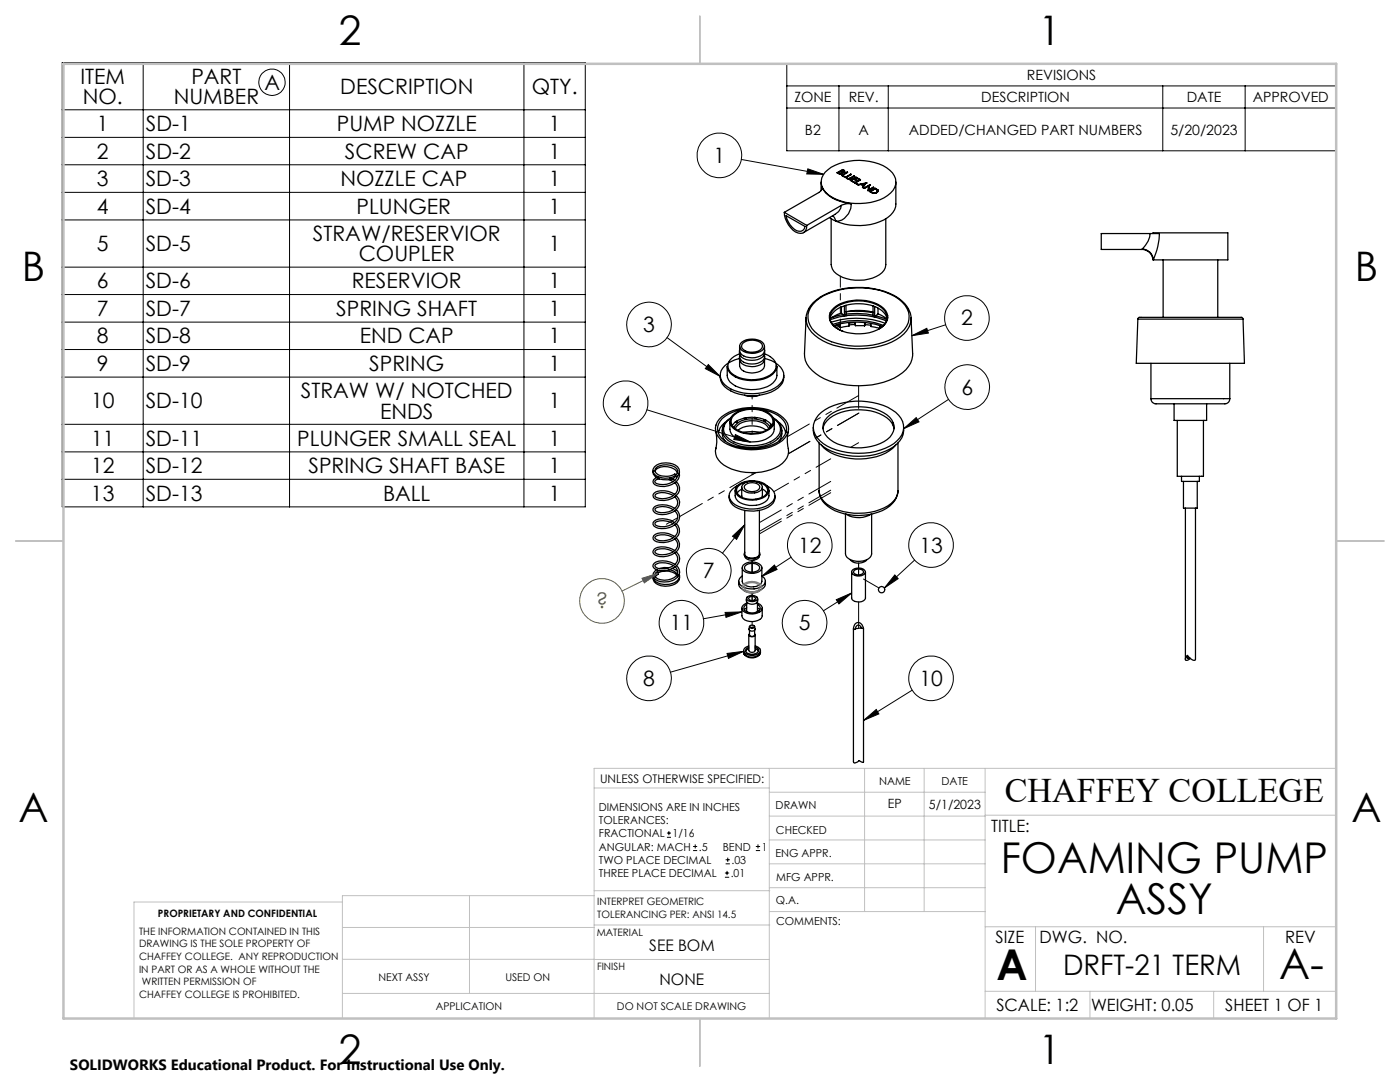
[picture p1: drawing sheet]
<svg xmlns="http://www.w3.org/2000/svg" width="279mm" height="216mm" viewBox="0 0 279 216" stroke-linecap="round" stroke-linejoin="round" font-family="sans-serif">
<g fill="none" stroke="#000" stroke-width=".25">
<path d="M163.9 36.3v1.7M164 37.3a.95 .95 0 0 1-.6 1.1l-6.9 4M164 37.3a6.1 6.1 0 0 0 4.8 3.2l1.1 .1M164 37.3v.3M164.7 34.4a10.3 10.3 0 0 1 9.8-2 5.8 5.8 0 0 1 4.2 3.2 3.2 3.2 0 0 1-1.6 3.4 11.3 11.3 0 0 1-11.7-.1 2.92 2.92 0 0 1-.7-4.5zM167.3 34.5l.4-.3 .3 .3-.1 .1M167.3 34.5l.1 .1M167.3 34.5h.1M167.4 34.6l.5 .1M167.4 34.5l.5 .1M167.4 34.5v.1M167.8 34.1l.4-.2 .2 .4"/>
<path d="M167.8 34.1l.1 .2M167.8 34.1l.1 .1M167.9 34.3h.5M167.9 34.2l.5 .1M167.9 34.2v.1M167.9 34.6v.1M168 34.6l-.1 .1M168 34.5v.1M168.1 34.4v.1M168.2 33.8l-1.2 .7a.65 .65 0 0 0 1.2 0l-.1-.1M168.2 33.8l.2 .1M168.2 35l.3 .3"/>
<path d="M168.2 33.8v.1M168.2 33.9l.2 .1M168.2 33.9l-1.1 .6M168.4 33.9l.2 .4-.5 .1M168.4 34l.2 .2M168.4 33.9v.1M168.4 34.3h.1M168.5 34.1l-.1 .2M168.9 35.3l-.1 .1M168.9 35.3h.1M169 35.4v.1M169 35.5l.1 .1"/>
<path d="M169.1 34.3l-1.1 .7 .6 .2-.4-.2M169.1 34.3l-.9 .7M169.1 34.4h.1M169.1 34.4l-1.1 .6M169.1 34.3v.1M169.1 35.6h.4M169.1 35.1l-.2 .2M169.1 35.6l.4 .1M169.1 35.2l-.2 .1M169.1 35.1v.1M169.1 35.6h.1M169.5 35.6v.1"/>
<path d="M169.7 35.5l-.2 .1M169.7 35.6l-.2 .1M169.7 35.5v.1M169.8 34.7l.1 .1-.9 .5 .1 .3M169.8 34.7l-.7 .4M169.8 34.8v.1M169.8 34.8l-.7 .4M169.8 34.7v.1M169.9 36l.5 .3M170.4 35.1l.1 .1a1.44 1.44 0 0 1-1.5 .4l-.2-.1 .1-.2M170.4 35.1l-.7 .4M170.4 35.2l-.7 .4"/>
<path d="M170.4 35.2h.1M170.4 35.1v.1M170.5 35.7l.5 .3-.1 .1-.6-.4-.4 .3M170.5 35.7l.4 .3M170.7 36.5l.4 .3M170.7 36.5l.5 .2-.1 .1M170.8 35.3l-1.1 .7 .6 .4 .1-.1-.5-.3M170.8 35.3l.6 .4-.1 .1-.5-.3-.3 .2M170.8 35.4l.6 .3M170.8 35.4l-1 .6M170.8 35.3v.1M171.7 35.8l-1 .7"/>
<path d="M171.7 35.8l-1.2 .7 .6 .3M171.7 35.9h.1M171.7 35.9l-1.1 .6M171.7 35.8v.1M172 36.8l.4 .3M172 36.8l.4 .2M172.3 37.1l-.1 .3M172.4 37v.1M172.6 36.6l-.2 .5M172.6 36.6l-.6 .2M172.6 36.6l-.2 .4M172.8 36.6l-1.6 .3"/>
<path d="M172.8 36.5h.1M172.8 36.5l-1.6 .3h.6l.5 .3M172.8 36.5l-.6 1-.1-.1 .2-.3M173.4 37.1l-.2 .9M173.5 36.9h.1M173.5 37h.1M173.5 36.9l-.1 1M173.5 36.9l-1.1 .6 .1 .1 .9-.5M173.5 37l-1 .6M173.5 36.9v.1M173.8 38.2l.9-.5 .4 .4-.2 .3M173.8 38.2l.1 .1"/>
<path d="M173.9 38.3l.3 .2M173.9 38.3h.1M174.2 38.5h.1M174.3 37.4h.1l-1.2 .6M174.3 37.4l-.9 .5M174.3 37.4h.1M174.7 37.6l-1.2 .6 .4 .2a.9 .9 0 0 0 1.4-.3l-.1-.2M174.7 37.6l.2 .1M174.7 37.6l-1.1 .6M174.7 37.6l.2 .2M174.7 37.6h.1M174.9 37.7l.3 .2"/>
<path d="M174.9 37.8l.3 .2M174.9 38.5h-.7M174.9 38.4l-.7 .1M174.9 37.7v.1M174.9 38.4v.1M175.1 38.2l-.2 .3M175.1 38.1v.1M175.2 38l.1 .2M175.2 37.9v.1M178.8 36.3v4.4a4.1 4.1 0 0 1-3.2 3.5 12 12 0 0 1-8.8-.1M156.5 42.4a4.7 4.7 0 0 0 2.8 4.1 1.31 1.31 0 0 0 1.7-1.5M156.5 42.4l4.5 2.6"/>
<path d="M156.9 43l3.8 2.2a1.19 1.19 0 0 1-.9 1 1.19 1.19 0 0 1-1.3-.4 4.5 4.5 0 0 1-1.6-2.8zM165.6 43.4l1.2 .7M165.9 43.6v9.2a3.1 3.1 0 0 0 2.3 2.6 8 8 0 0 0 7.8-1 2.13 2.13 0 0 0 .8-1.6v-9.2M166.2 43.1l.3 .4 .3 .6M167.9 41l-.1 .6-.4 .6-.8 .6-6.3 3.6M167.9 41l-6.9 4M169.9 40.6l-1.1 .1-.9 .3M169.9 40.6a3.2 3.2 0 0 1-3.1 3.5M227.9 49.8a2.44 2.44 0 0 1 2.3 2.1M228 49.7a2.23 2.23 0 0 1 2.2 2.2M228 49.7l-.1 .1M229.5 46.6h1.9a14.5 14.5 0 0 1-1.2 5.3"/>
<path d="M229.5 46.6a5.5 5.5 0 0 1-1.5 3.1M229.5 46.6h-9.7v3.2h8.1M230.1 46.6v-.1h14.9v5.4h-14.8M232.1 51.9v11.4M243 51.9v11.4M143.7 74.9v.4a3.2 3.2 0 0 0 2.1 2.7 9.7 9.7 0 0 0 9.5-.6 2.71 2.71 0 0 0 1.1-2.5M145.1 73.1a2.91 2.91 0 0 0 2.4 2.4 7.5 7.5 0 0 0 6.8-.9 1.93 1.93 0 0 0 .7-1.5 3.8 3.8 0 0 1-.3 2.9 6.5 6.5 0 0 1-6.5 1.5 4 4 0 0 1-3-2.2zM147.5 71.5a4.6 4.6 0 0 0-3.7 3.1 3.1 3.1 0 0 0 2 3 9.6 9.6 0 0 0 9.5-.6 2.49 2.49 0 0 0 0-4.2 5.5 5.5 0 0 0-2.7-1.3M147.6 69.8v.6l.2 .6M147.6 71.1v.6l.2 .5M147.6 69.1a1.79 1.79 0 0 0 1.9 2.2 2.45 2.45 0 0 0 3.1-1.3v-.9M147.6 71.9a2.08 2.08 0 0 0 .4 1.9 3.5 3.5 0 0 0 4.4-.3l.2-.5v-1.1"/>
<path d="M147.6 70.6a1.73 1.73 0 0 0 1.9 2 2.82 2.82 0 0 0 3-1.2l.1-.8M147.6 70.6a3.1 3.1 0 0 0-2.3 2.3 2.72 2.72 0 0 0 2.2 2.5 7.3 7.3 0 0 0 6.7-.9 1.93 1.93 0 0 0-.5-3.3l-1.2-.6M148.1 68.3a3.5 3.5 0 0 1 4.3 .3 1.25 1.25 0 0 1-1.2 1.7 3.4 3.4 0 0 1-3.4-.7 .93 .93 0 0 1 .3-1.3zM148.3 68.5a3 3 0 0 1 3.7 .1 1.16 1.16 0 0 1-1.2 1.6 2.63 2.63 0 0 1-2.7-.8v-.6zM148.6 78.8l.8 .3M149.4 79v.1M151.6 78.8l-1.3 .3h-.7v-.1M152.6 69.8a1.59 1.59 0 0 1-1.4 2l-.5 .1a2.93 2.93 0 0 1-2.9-.9M152.6 71.1a1.58 1.58 0 0 1-1.4 1.9 3.5 3.5 0 0 1-3.4-.8M160.9 63.4l-.4 7.2a4.7 4.7 0 0 0 2.3 3.9 16 16 0 0 0 12.4 2.1 9.4 9.4 0 0 0 6.6-4.2l.3-1.4-.3-7.6M161.4 61.6a4.3 4.3 0 0 0 2 5.9 15.9 15.9 0 0 0 16.3-.3 4.2 4.2 0 0 0 1.6-5.5M161.4 61.5a9 9 0 0 1 6.1-3.8 16 16 0 0 1 11.7 1.7 6.2 6.2 0 0 1 2.1 2.2"/>
<path d="M162.8 60.1a13.5 13.5 0 0 1 9.4-2.7 12.3 12.3 0 0 1 7.9 2.9 4 4 0 0 1-.9 6.6 15.5 15.5 0 0 1-15.2 .4 4.3 4.3 0 0 1-2.3-5.9zM165.9 64.3a16.2 16.2 0 0 1 10.8 .2M166.2 64.7a15.3 15.3 0 0 1 10.2 .2M166.4 61.5a8.4 8.4 0 0 1 10 0 2.35 2.35 0 0 1-.7 4 8.7 8.7 0 0 1-9.4-.5 2.25 2.25 0 0 1 .1-3.5zM166.4 65a15.2 15.2 0 0 1 9.7 .2M166.5 65.1l1.1-.3v.6M167.5 65.2l-.7 .1M167.5 64.8v.4M167.5 65.2l.1 .2M167.9 62.4l-1.4 .6-.9 .6a3.9 3.9 0 0 1 3.1-2.6 8.7 8.7 0 0 1 7.3 1 2.55 2.55 0 0 1 1 1.6l-1.8-1M167.9 61.2v1.2M167.9 62.4l.6 .7"/>
<path d="M168.2 62.8l-2.1 .5M168.5 63.1l-1 .1-1.8 .6M168.5 61v2.1M168.8 62.7a15.6 15.6 0 0 1 5.4 .2M168.8 60.9v2.1l-.3 .1M168.9 63a14.8 14.8 0 0 1 8 1.1M170.7 64.7l-1.3 .1M170.7 64.4v.3M170.7 64.7v.3M170.7 65h1.8M170.7 65v-.6l-1.3 .1v.6l-1.8 .3M172.5 64.4v.6"/>
<path d="M172.6 64.8l1.2 .1M172.6 64.4v.4M172.6 64.8l-.1 .2M173.8 64.6v.6l1.8 .3M174.2 62.3a12.2 12.2 0 0 0-5.4-.1 17.6 17.6 0 0 1 5.4 .2M174.2 61.1v2l.4 .2M174.6 61.2v2.1M174.8 63l2.2 .8M175.2 61.5v1.1M175.2 62.6l-.6 .7M175.4 65.7a2.37 2.37 0 0 0 .6-4.2 8.3 8.3 0 0 0-9.3 0 2.28 2.28 0 0 0 .2 3.9l1.4 .7M175.5 65l.1 .5"/>
<path d="M175.8 65v.3M175.8 65.3h.1M175.8 65.3l-.2 .2M227.1 63.7l.2-.4h20.5l.3 .4M227.1 63.7l-.3 8.8h21.6l-.3-8.8M227.1 63.7h21M229.7 79.6a1.17 1.17 0 0 0 1.5 1h12.3a1.49 1.49 0 0 0 1.9-.7v-.3M229.7 79.6h15.7M229.7 72.5v7.1M245.4 72.5v7.1M130.4 94h-.1a1.82 1.82 0 0 0 2 1.7l1.6-.1 .6-.2 .3-.5 .1 .3a1.44 1.44 0 0 0 .6-1.6 1.44 1.44 0 0 0-1.3-1 3.6 3.6 0 0 0-3.6 .6 1.24 1.24 0 0 0-.2 1.3 1.24 1.24 0 0 0 1.1 .7 3.6 3.6 0 0 0 3.4-.3l-.3-.3M130.7 94.1a1.2 1.2 0 0 1 1.1-.9 2.9 2.9 0 0 1 3.4 1.2"/>
<path d="M133.5 95.7l.8 .4M133.6 95.4l1.1 .4M134.6 96.3a1.46 1.46 0 0 1-.1 2.5 3.3 3.3 0 0 1-3.8 .2l.1-.3a3.2 3.2 0 0 1 3.5 .2M134.7 94.6a3.5 3.5 0 0 1-3.8-.3 .78 .78 0 0 1 .3-1.2 3.5 3.5 0 0 1 3.9 .5 .83 .83 0 0 1-.3 1.2M134.7 99.1a1.56 1.56 0 0 1 .5 1.6 1.56 1.56 0 0 1-1.1 1.2 3.2 3.2 0 0 1-3.3 0l-.1-.3a3.2 3.2 0 0 1 3.6 .1M134.9 98.9a1.76 1.76 0 0 1-.1 2.9 4 4 0 0 1-4.2 .5l-.2-.4a.75 .75 0 0 1 .5-.9 4.1 4.1 0 0 1 3.8 .5M135 96.1a1.95 1.95 0 0 1-.8 3.3 3.4 3.4 0 0 1-3.8-.1 .86 .86 0 0 1 .8-1.3 4.3 4.3 0 0 1 3.5 .6M135.2 94.9a3.1 3.1 0 0 1-4 1.7l-.5-.3v-.2a.96 .96 0 0 1 .9-.5M135.6 94.3a2.27 2.27 0 0 1-2.1 2.6 3.2 3.2 0 0 1-3.1-.5 .94 .94 0 0 1 1.1-1.2M142.8 86.1l.1 .2a7.2 7.2 0 0 1-.1 3.3M142.9 89.4a3.3 3.3 0 0 0 2.3 3.8 11 11 0 0 0 10.9-.7 2.95 2.95 0 0 0 1.2-3M143.5 83.7a10.2 10.2 0 0 1 9.8-2 5.5 5.5 0 0 1 4 3.4 3.3 3.3 0 0 1-1.8 3.3 10.9 10.9 0 0 1-11.7-.7 2.82 2.82 0 0 1-.3-4z"/>
<path d="M144.1 85.8a2.76 2.76 0 0 0 .6 2.2M144.7 84.3h-.1a3 3 0 0 0-1.2 2.2M145.5 98.9a2.73 2.73 0 0 0 2.5 2.8 6.6 6.6 0 0 0 6.3-1.3 2.01 2.01 0 0 0 .4-1.5M145.7 84.1a3.9 3.9 0 0 0 .3 2.5 5.9 5.9 0 0 0 6.1 1.3 2.98 2.98 0 0 0 2.4-3.8M145.8 83.5a2.33 2.33 0 0 0-.3 4.1 8.4 8.4 0 0 0 9.4-.2 2.29 2.29 0 0 0-.5-3.9M145.9 83.3a3.4 3.4 0 0 0-1.6 1.9M146.3 82.8a6.5 6.5 0 0 1 7.5-.1 1.74 1.74 0 0 1-.4 3.1 6.3 6.3 0 0 1-7.4-.7 1.67 1.67 0 0 1 .3-2.3zM146.5 82.8a6 6 0 0 1 7.3 .1 1.75 1.75 0 0 1-.9 3 5.8 5.8 0 0 1-6.7-.9 1.57 1.57 0 0 1 .3-2.2zM146.5 85.3a3.2 3.2 0 0 1 2.9-1.7 4.8 4.8 0 0 1 4.1 1.4l.2 .3M146.7 97.9a2.25 2.25 0 0 0 2.1 2.8 4.1 4.1 0 0 0 4.5-1.3l.2-.3v-1.2M146.8 84.2l-.7 .7M146.9 84.1v.2"/>
<path d="M147 84.1l-.2 .1M147 84.2h.1M147 84.1h.2l-.3 .2-.1-.1M147 84.2v.1M147.1 96.9a4.9 4.9 0 0 1 5.8-.1 1.35 1.35 0 0 1-.2 2.3 5.1 5.1 0 0 1-5.5-.2 1.31 1.31 0 0 1-.1-2zM147.1 96.9a2.04 2.04 0 0 0-1.2 3 5.9 5.9 0 0 0 6.1 1.4 3.3 3.3 0 0 0 2.7-2.2 2.54 2.54 0 0 0-1.7-2.2M147.2 85.9a4.9 4.9 0 0 1 5.7 0M148 97.6l-.9 .8M148 97.2l.1 2M148.3 86.3l2.2-.2 1.4 .2M148.4 96.5a2.82 2.82 0 0 1 3.6 .3 1.04 1.04 0 0 1-.9 1.4 2.66 2.66 0 0 1-3-.8l-.1-.3zM148.5 83.5l-1.5 .6"/>
<path d="M148.6 96.9a2.08 2.08 0 0 1 3 .1 1.19 1.19 0 0 1-1.6 1.1 1.38 1.38 0 0 1-1.5-.9zM148.8 83.4v.1M148.8 83.4l-.3 .1M148.8 83.4l.1 .1h-.4M149.1 81.6a7.7 7.7 0 0 0-5.4 2.4 2.59 2.59 0 0 0 .8 3.9 10.3 10.3 0 0 0 11.3-.1 2.66 2.66 0 0 0 .1-4.4 8.5 8.5 0 0 0-4.8-1.8M149.2 96.1l-.2 .1a2.04 2.04 0 0 0-2 1.8 3.3 3.3 0 0 0 3.8 1.6 2.31 2.31 0 0 0 2.4-1.7 2.26 2.26 0 0 0-2.2-1.8M150.6 83.3h.4M150.6 83.3l-1.8 .1M150.6 83.3v.1l.4 .1v-.2M150.6 83.3v.1M151 83.3l1.6 .4M152.2 97.6l.9 .8"/>
<path d="M152.2 97.2l-.1 2M152.6 83.7l.3 .2M152.6 83.7l-.1 .2 .3 .1 .1-.1M152.7 83.8v.2M152.9 83.9l1.1 .9M153.4 85.5a3.5 3.5 0 0 0-3.8-1.5 2.98 2.98 0 0 0-2.8 1.6M154 84.8l.1 .1M154 84.8h-.3l.1 .2h.2M154 84.9v.1M154 84.9l-.2 .1M154.2 83.3l1.1 .9M155.4 84.3a2.49 2.49 0 0 1-1.2 4 9 9 0 0 1-9-.5 2.44 2.44 0 0 1-1-2.5"/>
<path d="M155.5 84.3a3.2 3.2 0 0 1 1.3 2.2M156 85.8l-.1 1.3-.4 .9M157.3 86.1a6.2 6.2 0 0 0 0 3.4M162.3 85.3a4.4 4.4 0 0 0 2.8 4.3 14.1 14.1 0 0 0 13.3-.5 4 4 0 0 0 1.9-3.8M163.3 82.8a12.1 12.1 0 0 1 9.8-2.6 9 9 0 0 1 6.7 3.3 3.4 3.4 0 0 1-.8 4.4 12.6 12.6 0 0 1-11 2.2 6.9 6.9 0 0 1-5.6-4 3.3 3.3 0 0 1 .9-3.3zM163.5 97.9a4.5 4.5 0 0 0 3.2 4 11.6 11.6 0 0 0 10.9-.9 4 4 0 0 0 1.6-3M163.5 88.4v9.5a3.8 3.8 0 0 0 2.2 3.1 12 12 0 0 0 12.2-.6 3.3 3.3 0 0 0 1.3-2.4M163.9 88.8a9.3 9.3 0 0 0 6.8 2.8 10.1 10.1 0 0 0 8-2.7l.1-.1M164.3 85.5a4.5 4.5 0 0 1 3.6-3.2 10.5 10.5 0 0 1 9.7 1.6l.4 .5 .4 1.1M165.1 83.3a10 10 0 0 1 8.7-1.9 6.2 6.2 0 0 1 4.5 2.9 3 3 0 0 1-1.9 3.8 10.7 10.7 0 0 1-10.7-.4 2.76 2.76 0 0 1-.6-4.4zM179.2 88.4v9.6M234.3 80.6v3.3h6.5v-3.3"/>
<path d="M234.9 83.9v11.1h5.3v-11.1M235.8 95v1.1h3.6v-1.1M236.2 96.1v5.3h2.7v-5.3M130.7 114.9a2.4 2.4 0 0 1 2.8-.9 1.95 1.95 0 0 1 1.7 1.1M131.2 114.3l.1 .3-.6 .6M133.5 113.3l-1-.1-.9 .3M133.6 113.7a2.11 2.11 0 0 1 1.5 .9M134.2 113.4l1 .7M134.7 102a1.51 1.51 0 0 1 .5 1.5 1.51 1.51 0 0 1-1.1 1.1 3.2 3.2 0 0 1-3.3 .1l-.1-.2a.87 .87 0 0 1 1-.6 4.2 4.2 0 0 1 2.6 .6M134.7 104.7a1.51 1.51 0 0 1-.4 2.7 3.2 3.2 0 0 1-3.5 .1l-.1-.2a1.22 1.22 0 0 1 1.2-.6 3.5 3.5 0 0 1 2.4 .6M134.7 107.5a1.55 1.55 0 0 1 .5 1.6 1.55 1.55 0 0 1-1.1 1.2 3.2 3.2 0 0 1-3.4-.1v-.1a1.11 1.11 0 0 1 1.3-.6 3.8 3.8 0 0 1 2.3 .6M134.7 110.3a1.53 1.53 0 0 1 .5 1.6 1.53 1.53 0 0 1-1.1 1.2 3.2 3.2 0 0 1-3.3 0l-.1-.2a.84 .84 0 0 1 .9-.6 4.4 4.4 0 0 1 2.8 .6"/>
<path d="M134.7 113.1a1.24 1.24 0 0 1-.2 2.2 3.2 3.2 0 0 1-3.7-.2 .88 .88 0 0 1 .9-1.3M134.9 110.1a1.87 1.87 0 0 1 .7 1.9 1.87 1.87 0 0 1-1.4 1.4 3.8 3.8 0 0 1-3.6 .1l-.3-.4a1.02 1.02 0 0 1 1.1-1.1 4.6 4.6 0 0 1 3.3 .6M134.9 104.5a1.87 1.87 0 0 1-.4 3.1 4.1 4.1 0 0 1-3.9 .3l-.2-.3a.91 .91 0 0 1 .8-1.2 4.2 4.2 0 0 1 3.5 .7M134.9 101.7a1.8 1.8 0 0 1-.3 3.1 3.8 3.8 0 0 1-4.1 .2l-.2-.4a1.13 1.13 0 0 1 1.2-1 4.2 4.2 0 0 1 3.1 .7M135 107.3a1.99 1.99 0 0 1-.9 3.4 3.2 3.2 0 0 1-3.7-.2l-.1-.3a1.02 1.02 0 0 1 1-1 4.4 4.4 0 0 1 3.4 .7M135 112.9a1.61 1.61 0 0 1-.4 2.7 3.6 3.6 0 0 1-4.1-.3 1.13 1.13 0 0 1 .6-1.6M135.5 114.6a1.45 1.45 0 0 1-1.3 1.8 3.4 3.4 0 0 1-3.7-.7l-.1-.7M135.6 115.1a1.92 1.92 0 0 1-2 1.8 2.66 2.66 0 0 1-3.3-1.4l.1-.3M147.4 116a1.55 1.55 0 0 0 1.3 1.9 3.5 3.5 0 0 0 4-1l.1-.9M148.1 113.3v2.7a1.12 1.12 0 0 0 1.2 1 2.46 2.46 0 0 0 2.6-.7l.1-3M148.1 114.9a1.15 1.15 0 0 0-.7 1.1 1.15 1.15 0 0 0 .8 1.1 3.6 3.6 0 0 0 4.5-.8 1.16 1.16 0 0 0-.7-1.4M148.3 112.8a2.66 2.66 0 0 1 3.7 .2 1.09 1.09 0 0 1-1.1 1.3 2.64 2.64 0 0 1-2.7-.6l-.1-.3z"/>
<path d="M148.3 117.7a2.95 2.95 0 0 0 3.5 0M148.5 110.7a1.59 1.59 0 0 0 2.4 1 1.04 1.04 0 0 0 .8-1M148.6 101.8v8.7a1.41 1.41 0 0 0 2.1 .8 .9 .9 0 0 0 .9-.8v-8.7M148.6 110.2a.66 .66 0 0 0 .1 .8 1.94 1.94 0 0 0 3-.4l-.1-.4M148.7 112.9a2.02 2.02 0 0 1 2.9 .2 1.3 1.3 0 0 1-1.7 1.1 1.15 1.15 0 0 1-1.3-1.1zM149.2 119.1a.9 .9 0 0 0-.2 1.1 .9 .9 0 0 0 1 .4 .93 .93 0 0 0 1.1-.4 .93 .93 0 0 0-.1-1.1M149.2 119.1a1.64 1.64 0 0 1 1.9 .1l.1 .2a1.2 1.2 0 0 1-1.1 .7 1.2 1.2 0 0 1-1.1-.8zM149.5 119.2l.8-.2 .5 .4a.7 .7 0 0 1-.7 .4 .7 .7 0 0 1-.7-.5zM168.7 102.6v7.9a2.18 2.18 0 0 0 2.3 1.5 2.98 2.98 0 0 0 2.8-1.1l.2-.3v-8M168.8 102.6a4.8 4.8 0 0 0 5 0M169.7 111.7a2.37 2.37 0 0 0 3.3 0M170 114.1v5.2a1.21 1.21 0 0 0 1.5 .8 1.16 1.16 0 0 0 1.2-.8v-5.2"/>
<path d="M170.2 113.7a1.59 1.59 0 0 1 2.5 .5 1.78 1.78 0 0 1-2.7 .2v-.5zM170.5 113.8a1.35 1.35 0 0 1 1.8 .2v.2a1.12 1.12 0 0 1-1.9-.1zM236.6 101.4v30.2M238.6 101.4v30.2a.47 .47 0 0 1-.8 0l-.8-.8a.69 .69 0 0 0-.3 1l.3-.1 .6-.3M148.1 121.4v1.5a1.78 1.78 0 0 0 2.1 1.1 1.76 1.76 0 0 0 1.9-1.1v-1.5M148.4 130.1a1.81 1.81 0 0 0 3.1 .7l.3-.7M148.4 130.1a1.43 1.43 0 0 0 1.7 1 1.42 1.42 0 0 0 1.7-1M148.4 129.8v.3M149 120.6a.76 .76 0 0 0-.6 .8 .76 .76 0 0 0 .7 .7 2.04 2.04 0 0 0 2.6-.6 .85 .85 0 0 0-.5-.9M149 120.3a.96 .96 0 0 0-.9 .8 .96 .96 0 0 0 .6 1.1 2.95 2.95 0 0 0 3.2-.4 1.01 1.01 0 0 0-.7-1.5M149 121.3l-.4 .4M149 120.1v2"/>
<path d="M149.4 126.7v3.1a.71 .71 0 0 0 1.3 0v-3.1M149.4 129.2l-.6 .4v.3a1.6 1.6 0 0 0 2.5 .1 .71 .71 0 0 0-.6-.8M149.4 128.9a.85 .85 0 0 0-.9 .6 .85 .85 0 0 0 .5 1 2.18 2.18 0 0 0 2.7-.5 .99 .99 0 0 0-1-1.1M149.4 129.5l-.6 .5M149.6 125a.55 .55 0 0 0 .5 .3 .55 .55 0 0 0 .5-.3l.1 .5a.66 .66 0 0 1-.6 .4 .66 .66 0 0 1-.6-.4zM149.6 125.8v.9a.57 .57 0 0 0 .5 .3 .57 .57 0 0 0 .5-.3v-.9M149.6 126.5h-.1a.58 .58 0 0 0 .6 .6 .58 .58 0 0 0 .6-.6h-.1M149.6 124.9a.48 .48 0 0 1 .6-.2 .48 .48 0 0 1 .3 .4 .48 .48 0 0 1-.5 .2 .48 .48 0 0 1-.4-.4zM150.7 129.5l.7 .5M151.2 121.3l.4 .4M151.2 120.1v2M151.8 129.8v.3"/>
<path d="M170.3 125.5l.1 26.6a.7 .7 0 0 0 1-.3l.7 .3h.2v-26.6a2.32 2.32 0 0 0-1.9 .2 .98 .98 0 0 1 .3-1.2 .98 .98 0 0 1 1.2 0l.4 1M171.9 125.3a.62 .62 0 0 0-.7-.6 .62 .62 0 0 0-.5 .9M237.1 130.9l-.1 .5 .4-.1"/>
<circle cx="175.9" cy="117.7" r=".62"/>
</g>
<path d="M150.1 86.5v-7.4" fill="none" stroke="#000" stroke-width=".2" stroke-dasharray="6.3 1.3 1.3 1.3 1.3 1.3" stroke-dashoffset="5.8"/>
<path d="M171.4 78.9l-14.2 8.2M165.8 98.3l-14.2 8.2M165.8 97.8l-14.2 8.2M165.8 96.1l-14.2 8.2" fill="none" stroke="#000" stroke-width=".2" stroke-dasharray="6.3 1.3 1.3 1.3 1.3 1.3" stroke-dashoffset="1.3"/>
<g fill="none" stroke="#000" stroke-width=".2" stroke-dasharray="6.3 1.3 1.3 1.3 1.3 1.3">
<path d="M150.1 94.7v-.4M150.9 94.3l-.8 .4M150.9 94.3l-.7 .4M171.4 88.3l-1.6 .9M171.4 81.5v-4.5M135.2 103.3l-2.2 1.3M150.1 111.8v2.3M150.1 118.3v1.5M171.3 112.4v2.3M171.4 112.4v2.3M172.3 115.5l3.1 1.8M150.1 124v1"/>
<path d="M171.4 120.1v5.3"/>
</g>
<path d="M171.4 82.4l-14 8.1" fill="none" stroke="#000" stroke-width=".2" stroke-dasharray="6.3 1.3 1.3 1.3 1.3 1.3" stroke-dashoffset="1.4"/>
<path d="M165.8 91.6l-11.4 6.5" fill="none" stroke="#000" stroke-width=".2" stroke-dasharray="6.3 1.3 1.3 1.3 1.3 1.3" stroke-dashoffset="3"/>
<path d="M150.2 94.7l-14.6 8.4" fill="none" stroke="#000" stroke-width=".2" stroke-dasharray="6.3 1.3 1.3 1.3 1.3 1.3" stroke-dashoffset="1.1"/>
<path d="M167.7 65.9v-10.8" fill="none" stroke="#000" stroke-width=".2" stroke-dasharray="6.3 1.3 1.3 1.3 1.3 1.3" stroke-dashoffset="4.1"/>
<g fill="none" stroke="#000" stroke-width=".2">
<path d="M12.4 12.5h104.4v88.6h-104.4zM28.6 12.5v88.6M57.8 12.5v88.6M104.6 12.5v88.6M157 12.7h109.7v17.4h-109.7zM157 17.1h109.7M167.4 17.1v13M177.3 17.1v13M232.1 17.1v13M248.5 17.1v13M12.4 21.9h104.4M12.4 27.4h104.4"/>
<path d="M12.4 32.9h104.4M12.4 38.4h104.4M148 31.8l16.4 3M157 21.6h109.7M161.2 33.7l3.2 1.1-3.4-.1zM12.4 43.9h104.4M12.4 53.3h104.4M12.4 58.8h104.4M12.4 64.3h104.4M12.4 69.7h104.4M12.4 75.2h104.4M133.1 67.4l10.6 7.7"/>
<path d="M141.4 72.7l2.3 2.4-2.9-1.5zM182 67l3-1.5 .3 1zM188.7 64.8l-6.7 2.2M189.3 79.7l-9 5.8M12.4 84.7h104.4M12.4 90.2h104.4M12.4 95.6h104.4M129.1 81.8l20.7 6.4M146.8 86.7l3 1.5-3.4-.5zM180.3 85.5l2.5-2.2 .6 .9zM146.2 107l2.4-2.3-1.6 2.9zM148.6 104.7l-4.4 5.7"/>
<path d="M152 115l2.6-2.3 .5 .9zM157.9 111.2l-5.9 3.8M166.9 119.7l3.1-1.4-2.6 2.2zM170 118.3l-5.7 3.6M178.6 114.7l.6 .8-2.7 1.8zM182.5 111.8l-6 5.5M144.7 122.2l3.4-.1-3.2 1.1zM145.1 130.4l3.3-.4-3 1.4zM148.1 122.1l-7.7 1.4M148.4 130l-14.6 4.1M182 137.7l-9.7 6.1M172.3 143.8l2.6-2.2 .5 .9z"/>
<path d="M133.1 167.1h.8M133.1 166.2h.8M133.5 165.8v.9M138.3 169.7h.8M138.3 168.9h.8M138.7 168.5v.8M144.7 175h.8M144.7 174.2h.8M144.8 172.4h.9M144.8 171.6h.9M145.1 173.8v.8M145.2 171.1v.9"/>
<path d="M150.8 169.7h.9M150.8 168.9h.9M151.3 168.5v.8"/>
<circle cx="54.3" cy="16.4" r="2.63"/>
<circle cx="143.6" cy="31" r="4.4"/>
<circle cx="129.5" cy="64.7" r="4.5"/>
<circle cx="193" cy="63.5" r="4.5"/>
<circle cx="193" cy="77.2" r="4.5"/>
<circle cx="124.9" cy="80.5" r="4.4"/>
<circle cx="141.5" cy="113.9" r="4.5"/>
<circle cx="161.6" cy="108.8" r="4.5"/>
<circle cx="185.8" cy="108.8" r="4.4"/>
<circle cx="129.5" cy="135.4" r="4.4"/>
<circle cx="136" cy="124.3" r="4.5"/>
<circle cx="160.6" cy="124.3" r="4.5"/>
<circle cx="185.8" cy="135.4" r="4.4"/>
</g>
<g fill="none" stroke="#808000" stroke-width=".2">
<path d="M128.1 115.4l3.2-1-2.7 1.9zM131.3 114.4l-7.2 3.5"/>
<circle cx="120.1" cy="119.9" r="4.4"/>
</g>
<path d="M148.4 116.5a2.81 2.81 0 0 1 3.5 .3 1.01 1.01 0 0 1-.9 1.4 2.27 2.27 0 0 1-2.9-.9l.1-.5zM148.7 116.7a2.14 2.14 0 0 1 3 .3v.1a1.61 1.61 0 0 1-2.3 .9l-.4-.2a.66 .66 0 0 1-.3-1.1z" fill="none" stroke="#808080" stroke-width=".25"/>
<g fill="none" stroke="#c0c0c0" stroke-width=".2">
<path d="M118.6 157.2h34.9M153.5 153.3v49.9M153.5 158.1h43.1M172.5 153.3v28.6M184.4 153.3v28.6M196.6 153.3v49.9M266.7 153.3h-148.1v49.9M68.3 180h-41.6v23.2M93.7 178.7v19.5M118.6 178.7h-50.3v24.5M118.6 177.7h35M153.5 167.6h43.1"/>
<path d="M153.5 162.8h43.1M153.5 172.4h43.1M153.5 177.1h43.1M196.6 162.7h70.1M68.3 198.2h85.2M68.3 191.4l85.2 .1M68.3 185.1h50.3M118.6 184.6h35M153.6 181.9h43M196.6 197.8h70.1M196.6 184.9h70.1M206.7 184.9v12.9"/>
<path d="M217.5 197.8v5.4M242.2 197.8v5.4M252.2 184.9v12.9"/>
</g>
<path d="M139.7 3.2v9.5M3.1 107.9h9.6M266.7 107.9h9.5M139.7 203.2v9.6" fill="none" stroke="#c0c0c0" stroke-width=".25"/>
<path d="M12.7 12.7h254v190.5h-254z" fill="none" stroke="#c0c0c0" stroke-width=".5"/>
<path d="M161.2 33.7l3.2 1.1-3.4-.1zM182 67l3-1.5 .3 1zM180.3 85.5l2.5-2.2 .6 .9zM152 115l2.6-2.3 .5 .9zM178.6 114.7l.6 .8-2.7 1.8zM166.9 119.7l3.1-1.4-2.6 2.2zM144.7 122.2l3.4-.1-3.2 1.1zM172.3 143.8l2.6-2.2 .5 .9zM145.1 130.4l3.3-.4-3 1.4zM146.2 107l2.4-2.3-1.6 2.9zM146.8 86.7l3 1.5-3.4-.5zM141.4 72.7l2.3 2.4-2.9-1.5z" fill="#000"/>
<path d="M128.1 115.4l3.2-1-2.7 1.9z" fill="#808000"/>
<g font-size="8.5">
<text x="199.7" y="174.2">FOAMING PUMP</text>
<text x="222.7" y="182.3">ASSY</text>
<text x="198.9" y="195.5">A</text>
<text x="255.3" y="195.4">A-</text>
</g>
<g font-size="8.1">
<text x="67.6" y="8.9">2</text>
<text x="207.3" y="8.9">1</text>
<text x="4.4" y="56.2">B</text>
<text x="270.4" y="56.2">B</text>
<text x="3.7" y="164.1">A</text>
<text x="269.7" y="164.1">A</text>
<text x="67.6" y="212.4">2</text>
<text x="207.3" y="212.4">1</text>
</g>
<text font-size="6.9" x="200.5" y="160.1">CHAFFEY COLLEGE</text>
<text font-size="5.6" x="212.1" y="194.6">DRFT-21 TERM</text>
<g font-size="4.2">
<text x="16.1" y="16.7">ITEM</text>
<text x="38.2" y="16.7">PART</text>
<text x="52.8" y="17.9">A</text>
<text x="16.5" y="20.8">NO.</text>
<text x="34.7" y="20.8">NUMBER</text>
<text x="67.9" y="18.7">DESCRIPTION</text>
<text x="106.1" y="18.7">QTY.</text>
<text x="19.3" y="26.2">1</text>
<text x="29.1" y="26.2">SD-1</text>
<text x="67.2" y="26.2">PUMP NOZZLE</text>
<text x="109.5" y="26.2">1</text>
<text x="19.3" y="31.7">2</text>
<text x="29.1" y="31.7">SD-2</text>
<text x="68.8" y="31.7">SCREW CAP</text>
<text x="109.5" y="31.7">1</text>
<text x="142.4" y="32.5">1</text>
<text x="19.3" y="37.2">3</text>
<text x="29.1" y="37.2">SD-3</text>
<text x="67.9" y="37.2">NOZZLE CAP</text>
<text x="109.5" y="37.2">1</text>
<text x="19.3" y="42.6">4</text>
<text x="29.1" y="42.6">SD-4</text>
<text x="71.2" y="42.6">PLUNGER</text>
<text x="109.5" y="42.6">1</text>
<text x="19.3" y="50.1">5</text>
<text x="29.1" y="50.1">SD-5</text>
<text x="62.4" y="48">STRAW/RESERVIOR</text>
<text x="71.6" y="52.2">COUPLER</text>
<text x="109.5" y="50.1">1</text>
<text x="19.3" y="57.6">6</text>
<text x="29.1" y="57.6">SD-6</text>
<text x="70.2" y="57.6">RESERVIOR</text>
<text x="109.5" y="57.6">1</text>
<text x="19.3" y="63">7</text>
<text x="29.1" y="63">SD-7</text>
<text x="67.1" y="63">SPRING SHAFT</text>
<text x="109.5" y="63">1</text>
<text x="191.8" y="64.9">2</text>
<text x="19.3" y="68.5">8</text>
<text x="29.1" y="68.5">SD-8</text>
<text x="71.8" y="68.5">END CAP</text>
<text x="109.5" y="68.5">1</text>
<text x="128.4" y="66.2">3</text>
<text x="19.3" y="74">9</text>
<text x="29.1" y="74">SD-9</text>
<text x="73.7" y="74">SPRING</text>
<text x="109.5" y="74">1</text>
<text x="18.2" y="81.5">10</text>
<text x="29.1" y="81.5">SD-10</text>
<text x="60" y="79.4">STRAW W/ NOTCHED</text>
<text x="75.8" y="83.5">ENDS</text>
<text x="109.5" y="81.5">1</text>
<text x="123.7" y="81.9">4</text>
<text x="191.9" y="78.7">6</text>
<text x="18.2" y="88.9">11</text>
<text x="29.1" y="88.9">SD-11</text>
<text x="59.3" y="88.9">PLUNGER SMALL SEAL</text>
<text x="109.5" y="88.9">1</text>
<text x="18.2" y="94.4">12</text>
<text x="29.1" y="94.4">SD-12</text>
<text x="61.6" y="94.4">SPRING SHAFT BASE</text>
<text x="109.5" y="94.4">1</text>
<text x="18.2" y="99.9">13</text>
<text x="29.1" y="99.9">SD-13</text>
<text x="76.4" y="99.9">BALL</text>
<text x="109.5" y="99.9">1</text>
<text x="159.3" y="110.2">12</text>
<text x="183.5" y="110.2">13</text>
<text x="140.3" y="115.4">7</text>
<text x="133.7" y="125.7">11</text>
<text x="159.4" y="125.7">5</text>
<text x="128.4" y="136.8">8</text>
<text x="183.5" y="136.8">10</text>
</g>
<text font-size="4.2" fill="#808000" x="118.9" y="121.4">?</text>
<g font-size="3.4">
<text x="197.8" y="166">TITLE:</text>
<text x="198.7" y="188.1">SIZE</text>
<text x="207.5" y="188.1">DWG. NO.</text>
<text x="256.5" y="188.2">REV</text>
<text x="198.8" y="201.7">SCALE: 1:2</text>
<text x="217.7" y="201.8">WEIGHT: 0.05</text>
<text x="244.5" y="201.7">SHEET 1 OF 1</text>
</g>
<g font-size="3.2">
<text x="129.6" y="189.8">SEE BOM</text>
<text x="131.6" y="196.6">NONE</text>
</g>
<text font-size="3" x="14" y="213.5">SOLIDWORKS Educational Product. For Instructional Use Only.</text>
<g font-size="2.8">
<text x="204.9" y="16">REVISIONS</text>
<text x="158.5" y="20.4">ZONE</text>
<text x="169.4" y="20.4">REV.</text>
<text x="195.8" y="20.4">DESCRIPTION</text>
<text x="236.8" y="20.4">DATE</text>
<text x="250" y="20.4">APPROVED</text>
<text x="160.6" y="26.9">B2</text>
<text x="171.3" y="26.9">A</text>
<text x="181.4" y="26.9">ADDED/CHANGED PART NUMBERS</text>
<text x="233.6" y="26.9">5/20/2023</text>
</g>
<g font-size="2.5">
<text x="177.2" y="161.3">EP</text>
<text x="185.4" y="161.4">5/1/2023</text>
</g>
<text font-size="2.4" x="119.8" y="156.2">UNLESS OTHERWISE SPECIFIED:</text>
<g font-size="2.2">
<text x="119.5" y="161.8">DIMENSIONS ARE IN INCHES</text>
<text x="154.8" y="161.4">DRAWN</text>
<text x="175.4" y="156.6">NAME</text>
<text x="187.9" y="156.7">DATE</text>
<text x="119.5" y="164.4">TOLERANCES:</text>
<text x="119.5" y="167.1">FRACTIONAL</text>
<text x="134.2" y="167.1">1/16</text>
<text x="154.9" y="166.3">CHECKED</text>
<text x="119.5" y="172.4">TWO PLACE DECIMAL</text>
<text x="119.5" y="169.7">ANGULAR: MACH</text>
<text x="139.5" y="169.7">.5</text>
<text x="144.2" y="169.7">BEND</text>
<text x="146" y="172.4">.03</text>
<text x="152" y="169.7">1</text>
<text x="154.8" y="171">ENG APPR.</text>
<text x="119.5" y="175">THREE PLACE DECIMAL</text>
<text x="145.8" y="175">.01</text>
<text x="154.9" y="175.7">MFG APPR.</text>
<text x="154.9" y="180.4">Q.A.</text>
<text x="154.9" y="184.6">COMMENTS:</text>
</g>
<g font-size="2.1">
<text x="75.5" y="195.7">NEXT ASSY</text>
<text x="100.9" y="195.7">USED ON</text>
<text x="86.9" y="201.5">APPLICATION</text>
<text x="123.1" y="201.6">DO NOT SCALE DRAWING</text>
</g>
<g font-size="2">
<text x="31.5" y="182.9">PROPRIETARY AND CONFIDENTIAL</text>
<text x="119.2" y="180.6">INTERPRET GEOMETRIC</text>
<text x="119.2" y="183.1">TOLERANCING PER: ANSI 14.5</text>
<text x="27.8" y="186.5">THE INFORMATION CONTAINED IN THIS</text>
<text x="27.8" y="189">DRAWING IS THE SOLE PROPERTY OF</text>
<text x="27.8" y="191.6">CHAFFEY COLLEGE. ANY REPRODUCTION</text>
<text x="119.1" y="186.7">MATERIAL</text>
<text x="27.8" y="194.1">IN PART OR AS A WHOLE WITHOUT THE</text>
<text x="28.3" y="196.6">WRITTEN PERMISSION OF</text>
<text x="119.1" y="193.5">FINISH</text>
<text x="27.8" y="199.1">CHAFFEY COLLEGE IS PROHIBITED.</text>
</g>
</svg>
